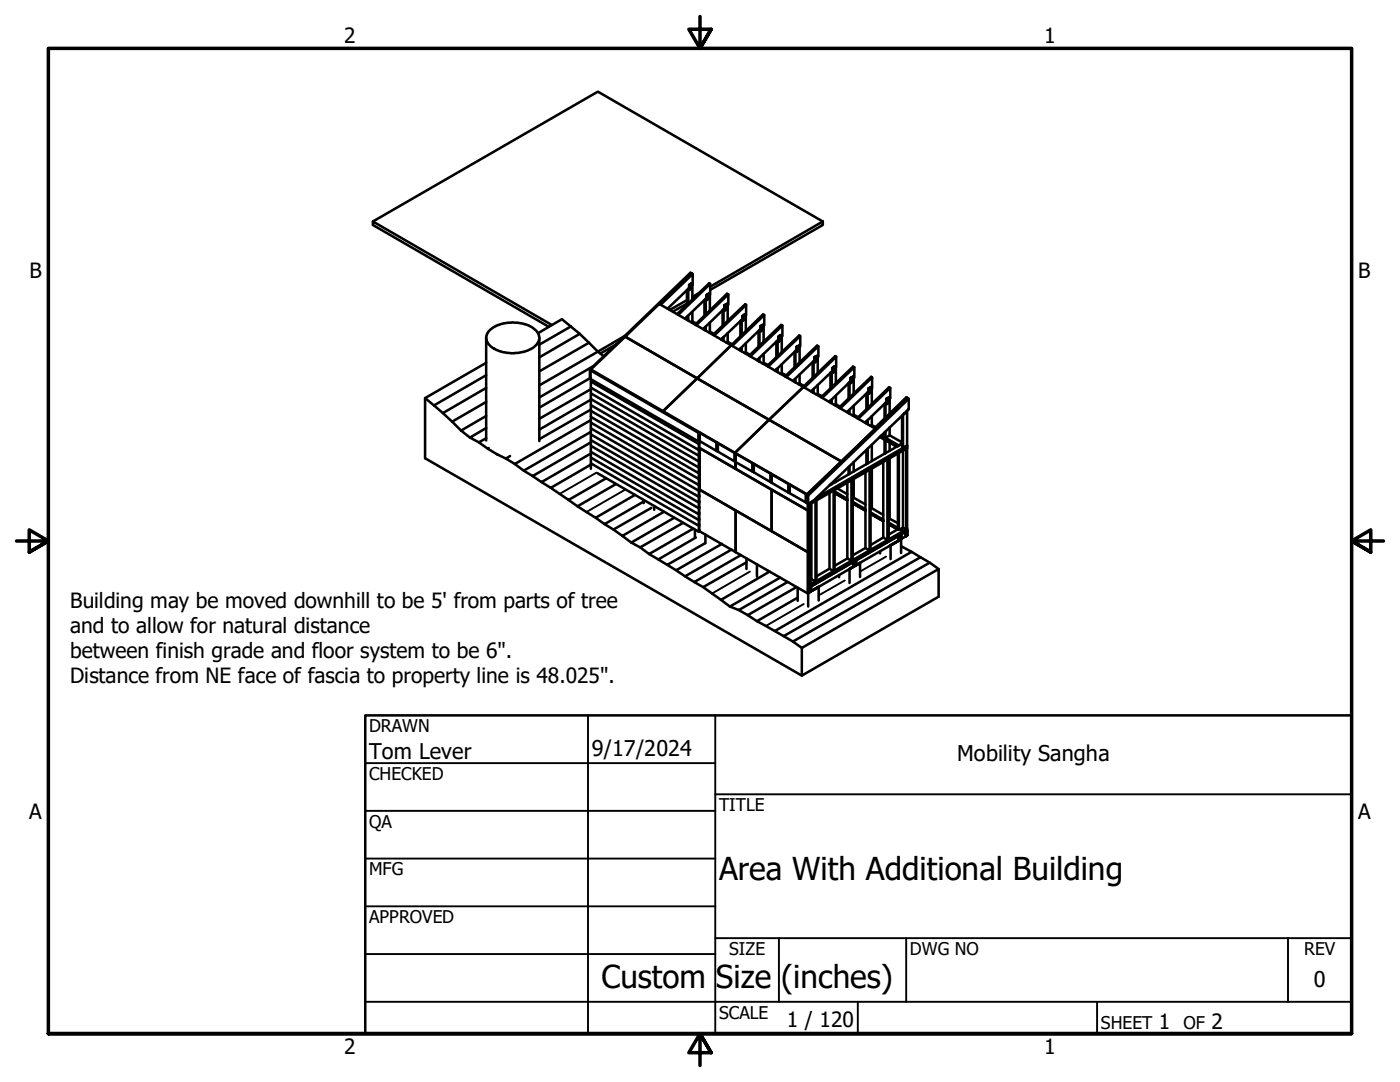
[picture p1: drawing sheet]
<svg xmlns="http://www.w3.org/2000/svg" width="279mm" height="216mm" viewBox="0 0 279 216" stroke-linecap="round" stroke-linejoin="round" font-family="sans-serif">
<!-- layer: Visible (ANSI) -->
<g fill="none" stroke="#000" stroke-width=".51">
<path d="M74.4 44.2l44.9-25.9 44.9 25.9M137.1 59.9l-3.4 1.9M137.1 57.8v3M137.5 56.8l.5-.2zM137.5 56.8v1zM138 56.6v1l-.5 .2M138 54.5l.2 .2v2.1M138 54.5l-6.4 6.1M138 54.5l-.2-.1-20.1 19.3M138.2 56.8l-.2 .2M138.2 56.8v3M138.2 54.7l-6.3 6.1"/>
<path d="M139.5 58.5l-1.3 .7M140.6 59.9v3M141 58.9l.5-.4zM141 58.9v1zM141.5 58.6v1l-.5 .3M141.7 58.9v-2.3l-.2-.1-6.4 6.2M141.7 58.9l-.2 .1M141.7 58.9v3M141.7 56.6l-6.3 6.2M145.4 58.7l-6.5 6.2M164.2 44.2v.7l-22.5 12.9M164.2 44.2l-22.5 13"/>
<path d="M84.8 79.4v12l75.2 43.4M84.8 79.4l1.8 1.5M97 72.4l-12.2 7M97 74.9l-10.4 6M97 77.4l-8.6 5M97 67.4v20.5M97.5 66.2l1.1-1 1.2-.5 1.5-.3h2.1l1.7 .4 1.4 .7 .9 .9 .2 1.2-.5 1.2-1.4 1-2.3 .6h-2.2l-2.1-.6-1.1-.6-.6-.6-.2-.5-.2-.9zM107.4 66.5l4.7-2.8 3.6 2.9M107.6 67.4v20.6M110.1 64.8l-35.7-20.6v.7l35.1 20.3M113.9 65.2l-6.3 3.6M115.7 66.6l-8.1 4.7"/>
<path d="M115.7 66.6l1.8 1.8M117.5 68.4l-9.9 5.7M117.5 68.4l1.8 1.8M117.8 75.4l-10.2 5.9M117.9 73.9l21.5 12.5 .1-.1v1.7M117.9 73.7l14.4 8.4 13.6-13.2-14.3-8.3-6.8 6.6 28.7 16.6-6.8 6.6-7.2-4.1 .1 .1v1.6l-.1-.1M117.9 79.7v1.1l21.5 12.5 .2-1.5-.2 1.5M117.9 78.5v1.1l21.5 12.5 .2-1.5-.2 1.5M117.9 77.3v1.2l21.5 12.4 .2-1.4-.2 1.4M117.9 76.2v1.1l21.5 12.5 .2-1.5-.2 1.5M117.9 75.7v.4l21.5 12.5 .1-.6M117.9 77.7l-10.3 5.9"/>
<path d="M117.9 79.8l-10.3 5.9M118 73.9l-.3-.2v1.7h.2M118 73.9l-.1-.2 6.9-6.5 14.3 8.3-6.8 6.5 28.7 16.6M118 73.9h-.1v1.7l21.5 12.5 .1-.1M118.4 73.1l-10.8 6.2M119.3 70.2l-11.7 6.7M119.3 70.2l1.2 .9M122.9 68.8l-3.1 1.7M124.7 67.1l-5.4 3.1M137.1 60.6l-2.8 1.6M137.1 63.2v.6M137.4 60.6v-2.9l.1-.2-4.3 4.1"/>
<path d="M137.4 63v.9M138.2 64.1l.5 .4-.2 .1 .2-.1 .2 .1M138.2 64.1l-.3 .2M138.2 62.2v1.9M140.5 65.5h.1M140.6 65.4v.4M140.8 62.7v-3.1l.2-.2-4.3 4.2M140.8 65.2v.8M141.7 66.2l.8 .4M141.7 66.2l-.3 .1M141.7 64.4v1.8M144.1 67.6h.1"/>
<path d="M144.2 61.9v3.1M144.2 67.4v.5M144.4 64.8v-3.1l.2-.2-4.3 4.2M144.4 67.2v.8M144.6 60.9l.5-.3zM144.6 60.9v1.1zM145.1 60.6v1.1l-.5 .3M145.2 60.9l.2-.1v-2.1l-.3-.1-6.4 6.2M145.2 68.2l.9 .5M145.2 60.9l-.1 .2M145.2 68.2l-.2 .2M145.2 60.9v3.1"/>
<path d="M145.2 66.5v1.7M147.7 69.7h.1M147.8 64v3.1M147.8 69.5v.5M148 66.9v-3.1l.2-.2-4.3 4.2M148 69.3v.8M148.2 63l.5-.3zM148.2 63v1zM148.7 62.7v1.1l-.5 .2M148.8 63l.1-2.2-.2-.1-6.4 6.1M148.8 70.3l.9 .5M148.8 63l-.1 .2"/>
<path d="M148.8 70.3l-.2 .1M148.8 63v3.1M148.8 68.5v1.8M148.9 60.8l-6.3 6.1M151.3 71.7l.1 .1M151.4 66.1v3.1M151.4 71.6v.5M151.6 69v-3.2l.2-.1-4.3 4.1M151.6 71.4v.8M151.8 65.1l.5-.3zM151.8 65.1v1M152.3 64.8v1l-.5 .3v-1"/>
<path d="M152.4 65.1l.1-.1v-2.1l-.2-.2-6.4 6.2M152.4 72.4l.9 .4M152.4 65.1l-.1 .1M152.4 72.4l-.3 .1M152.4 65.1v3M152.4 70.6v1.8M152.5 62.9l-6.4 6.1M154.9 73.8v.1M154.9 68.1v3.1M154.9 73.7v.4M155.2 71.1v-3.2l.2-.1-4.3 4.1M155.2 73.5v.7"/>
<path d="M155.4 67.1l.4-.2zM155.4 67.1v1.1zM155.8 66.9v1l-.4 .3M156 67.1h.1v-2.1l-.2-.2-6.4 6.2M156 74.4l.9 .5M156 67.1l-.2 .2M156 74.4l-.2 .2M156 67.1v3.1M156 72.7v1.7M156.1 65l-6.4 6.1M158.4 75.9h.2M158.6 70.2v3.1"/>
<path d="M158.6 75.8v.4M158.7 73.1v-3.1l.2-.2-4.2 4.2M158.7 75.6v.7M158.9 69.2l.5-.2zM159 69.2v1M159.4 69v1l-.4 .2-.1-1M159.6 69.2h.1v-2.1l-.2-.2-6.4 6.1M159.6 76.5l.9 .5M159.6 69.2l-.2 .2M159.6 76.5l-.3 .1M159.6 69.2v3.1M159.6 74.7v1.8"/>
<path d="M159.7 67.1l-6.4 6.1M162.1 77.9l.1 .1M162.2 72.3v3.1M162.2 77.9v.4M162.4 75.2v-3.1l.2-.2-4.4 4.1M162.4 77.6v.8M162.6 71.2l.4-.2zM162.6 71.2v1.1v-1M163 71.1v1l-.4 .2M163.2 71.3l.1-.1v-2.1l-.2-.1-6.4 6.1M163.2 78.6l.9 .5M163.2 71.3l-.2 .1"/>
<path d="M163.2 78.6l-.3 .1M163.2 71.3v3.1M163.2 76.8v1.8M163.3 69.1l-6.4 6.1M165.7 74.4v3.1M165.7 79.9v.4M166 77.3v-3.1l.2-.2-4.3 4.1M166 79.7v.8M166.2 73.3l.4-.2zM166.2 73.3v1.1zM166.6 73.1v1.1l-.4 .2M166.8 73.3l.1-2.1-.2-.1-6.4 6.1"/>
<path d="M166.8 73.3v3.2M166.8 78.9v1.7M166.8 73.3l-.2 .2M166.9 71.2l-6.4 6.1M169.4 76.5v3.1M169.5 79.3v-3l.2-.2-4.2 4.1M169.7 75.4l.5-.2zM169.7 75.4v1.1zM170.2 75.2v1l-.5 .3M170.4 75.4h.1v-2.1l-.3-.1-6.3 6M170.4 75.4v3.1M170.4 75.4l-.2 .2"/>
<path d="M170.5 73.3l-6.4 6.1M172.9 78.5v3.1M173.4 77.5l.4-.3zM173.4 77.5v1v-1M173.8 77.3v1l-.4 .2M174 77.5l.1-2.2-.2-.1-6.5 6.1M174 77.5v3.1M174 77.5l-.2 .2M174.1 75.3l-6.4 6.2M176.9 79.6l.5-.3zM177 79.6v1M177.4 79.3v1.1l-.4 .2-.1-1"/>
<path d="M177.5 79.6l.2-.1v-2.1l-.3-.1-6.3 6.1M177.5 79.6v2.9M177.5 79.6l-.1 .2M177.7 77.4l-6.4 6.2M181.2 79.4l.2 .2v2.1l-19.1 18.2-1 .6-.2-.1v-1.7M181.2 79.4l-20.1 19.3 .2 .2v1.6M181.2 79.4l-.3-.2-6.3 6.2M181.2 79.4l-20.1 19.3M181.4 79.6l-20.1 19.3M86.6 80.9l1.8 1.5M88.4 82.4l1.8 1.7M90.2 84.1l1.8 1.8"/>
<path d="M92 85.9l1.8 1.4M97 85.4l-3.2 1.9 1.8 1M97 87.4l-1.4 .9 1.7 1.2M97 80.2l-6.8 3.9M97 83l-5 2.9M97.5 89.4l-.2 .1 1.8 1.1M99.2 90.6l1.8 .9M117.9 83.8l-15.2 8.8-1.7-1.1 .8-.5M117.9 86.2l-13.4 7.7-1.8-1.3M117.9 88.3l-11.6 6.7-1.8-1.1M117.9 90.5l-9.8 5.7-1.8-1.2M117.9 92.7l-8 4.6-1.8-1.1"/>
<path d="M117.9 91.4v1.1l21.5 12.4 .2-1.5-.2 1.5M117.9 90.2v1.1l21.5 12.5 .2-1.5-.2 1.5M117.9 89v1.2l21.5 12.4 .2-1.5-.2 1.5M117.9 87.8v1.2l21.5 12.4 .2-1.5-.2 1.5M117.9 86.7v1.1l21.5 12.5 .2-1.5-.2 1.5M117.9 85.5v1.2l21.5 12.4 .2-1.5-.2 1.5M117.9 84.3v1.2l21.5 12.4 .2-1.4-.2 1.4M117.9 83.2v1.1l21.5 12.5 .2-1.5-.2 1.5M117.9 82v1.2l21.5 12.4 .2-1.5-.2 1.5M117.9 80.8v1.2l21.5 12.4 .2-1.4-.2 1.4M117.9 81.7l-10.3 5.9M117.9 92.5v1"/>
<path d="M119.3 94.4l20.1 11.7 .2-1.5-.2 1.5M121 95.4l-7.5 4.4-3.6-2.5M122.9 96.6l-7.6 4.4-1.8-1.2M126.7 98.7l-7.8 4.6-3.6-2.3M128.5 99.8v.6M139.4 86.4v1.7M139.4 88.1v.5M139.5 88h.1M139.6 89.4l14.4 8.3v8.3l-14.4-8.3zM139.6 86.4v1.6l3.4 2v-1.7M143 88.3l.3 .1v1.7l-.3-.1zM143.3 88.4v1.7l3.3 2v-1.7"/>
<path d="M146.6 90.4l.2 .1v1.7l-.2-.1zM146.8 90.5v1.7l3.4 1.9v-1.6M150.2 92.5l.2 .1v1.6l-.2-.1zM150.4 92.6v1.6l3.4 2v-1.7M153.5 83.8l6.8-6.6 14.4 8.4-6.8 6.5zM153.8 94.5l.2 .1v1.7l-.2-.1zM154 97.7l7.3 4.1-.1 8.4-7.2-4.2zM154 94.6v1.7l3.4 2v-1.7M157.4 96.6l.2 .1v1.7l-.2-.1zM157.6 96.7v1.7l3.2 1.9v-1.7M160.8 98.6l.3 .1v1.7l-.3-.1zM163 99.3l18-10.4v.3l-18.7 10.7 17.9-10.3v.3l-18.1 10.4v-.2v.2l-.8 .5"/>
<path d="M165.5 98.4v15.1l.9 .5v-16.1l.2-.1v16.1l-.2 .1M165.7 80v.1M165.7 96.6v.2M166 96.5v.1M166.6 98.4l2.5 1.4M166.6 98l2.5 1.6M166.8 80.6l.8 .6M166.8 95.7v.5M166.8 80.6l-.2 .2M167.1 97.5l2 1.1M167.9 92.1l-6.8 6.6M169.1 96.3v15.1l.8 .5v-16.1l.3-.1v16.1l-.3 .1"/>
<path d="M169.2 82.1h.2M169.4 82v.4M169.4 93.2v1.5M169.5 81.8v.7M169.5 93v1.6M170.4 95.6v3.7l-.2 .1M170.4 99.3l2.3 1.3M170.4 82.7l.9 .5M170.4 81v1.7M170.4 92.2v1.9M170.4 82.7l-.3 .2M172.7 94.2v15.1l.8 .6v-16.2l.2-.1v16.1l-.2 .2"/>
<path d="M172.8 84.1l.1 .1M172.9 84.1v.4M172.9 89.8v2.8M173.2 81.4v-3.1l.2-.2-4.4 4.1M173.2 83.8v.8M173.2 89.5v3M174 93.5v7.9l-.3 .1M174 83.1v1.7M174 88.8v3.2M174 84.8l.8 .4M174 84.8l-.3 .2M174.7 85.5l-13.7 13.1 .1 .1-14.4-8.3 13.6-13.2-14.4-8.3-6.8 6.6 28.8 16.6"/>
<path d="M175.6 87.2l3.3 2M175.8 87.1l3.4 1.9M175.9 86.9l3.5 2 .6-.4-14.5 8.4M176.3 92.1v15.2l.8 .5v-16.1l.3-.1v16l-.3 .2M176.5 86.3v.9l.2 .2 .8-.5M176.5 80.6v2.9M176.7 90.4v-2.5l-.2-.1v2.8M176.7 83.3v-2.9l.2-.2-4.2 4.1M176.7 86.1v1.3M177.5 91.4v12.1l-.1 .1M177.5 85.3v1.6M177.5 88.3v1.7"/>
<path d="M177.5 86.9l2.5 1.4M179.4 90.4v15.3l-.2-.1v-15.1M180.2 89.9v15.4l-.8 .4M180.2 89.6l.8-.4v.2l-.8 .5zM180.2 82.7v6.6M180.4 82.5h.1M180.8 82.1v.3l-.4 .2M181 81.9v7l-.8 .4-.2-.1v-6.3M128.5 100.1l-7.9 4.5-1.7-1.3M130 101.3l-7.6 4.4-1.8-1.1M130.6 101v.7M132.5 102.1l-8.3 4.8-1.8-1.2"/>
<path d="M134.6 103.3l-8.6 5-1.8-1.4M136.3 104.3l-8.5 4.9-1.8-.9M138.4 105.5l-8.9 5.1-1.7-1.4M138.7 105.7v1.4M138.9 107.3l-7.5 4.3-1.9-1M139.5 105.7v.3l.1-.2M139.6 106l7.2 4.2v-8.3l-7.2-4.2v-8.3l-.1-.1 7.3 4.2v-1.3v1.3l14.4 8.4 .1 16.5v-8.3l-14.5-8.2v8.3l14.4 8.2M140.7 108.4l-7.5 4.3-1.8-1.1M140.8 106.7v1.7M144.1 108.5l-9.2 5.3-1.7-1.1M146 109.7l-9.3 5.3-1.8-1.2M147.9 110.7l-9.3 5.4-1.9-1.1"/>
<path d="M149 112.2l-8.7 5-1.7-1.1M149 111.4v2.1M151.1 112.6v2.5M153.2 113.8v.1M153.6 114l-9.7 5.7-3.6-2.5M155.7 115.3l-10 5.7-1.8-1.3M157.2 116.1l-9.8 5.6-1.7-.7M158.9 117.2l-9.7 5.5-1.8-1M159.2 119.3l-8.1 4.7-1.9-1.3M159.2 117.3v2.6M161.2 100.5l.1 1.3M161.3 118.3l2.1-1.2z"/>
<path d="M161.3 117.3l.5-.3v1l-.5 .3zM161.3 117.3l.5-.3v1l-.5 .3v-1l.6-.3v1l-.6 .3zM161.3 117.2l19.7-11.4v.1l-19.7 11.4 .8-.7zM161.3 100.8l.2-.1v16.1l-.2 .1zM161.3 100.5v.3M161.3 100.5v1.3M161.5 116.1l.6 .3v.2l-.8 .6v-.3l.8-.5zM161.7 100.6v15.4l-.2 .1M161.9 117l8.4-4.9v1l-8.4 4.9zM161.9 100.5v15.1l.9 .5v-16.2l.1-.1v16.1l-.1 .2M161.9 115.6l-.2 .1M162.1 116.6l18.1-10.4z"/>
<path d="M162.1 116.4l18.1-10.4v.2l-18.1 10.4zM163.4 119.8v-2.7l-2.1 1.2v2.7M165.5 113.5l-2.6 1.5M167.4 114.7v.5M169.1 111.4l-2.5 1.5M169.5 113.5h.1M170.2 100.5l2.5 1.4M170.2 100.4l2.5 1.5M170.2 100.1l2.5 1.5M170.3 112.1l.5-.3v1l-.5 .3zM170.3 112.1l.5-.3v1l-.5 .3v-1l.5-.3v1l-.5 .3zM170.8 111.8l8.5-4.9v1l-8.5 4.9z"/>
<path d="M171.6 112.3l-2.1 1.2 2.1-1.2M171.6 115.1v-2.8l-2.1 1.2v2.8M172.7 109.3l-2.5 1.5M173.7 102.5l2.6 1.4M173.7 102.6l2.6 1.4M173.7 102.2l2.6 1.5M174 101.4l2.3 1.3M175.6 110v.4M176.3 107.3l-2.6 1.5M177.4 104.3l1.8 1M177.5 103.5l1.7 .9M177.7 108.8h.1"/>
<path d="M177.7 108.8l2.1-1.2zM179.1 105.7l-1.7-1.1 1.8 1-1.8 1.1M179.3 106.9l.5-.3v1l-.5 .3zM179.3 106.9l.5-.3v1l-.5 .3v-1l.5-.3v1l-.5 .3zM179.6 105.6l.6 .4 .8-.5v.2l-.8 .5v-.2zM179.8 110.4v-2.8l-2.1 1.2v2.8M179.8 106.6l1-.6v1l-1 .6zM179.8 109l2.1 1.1M180.2 106.2l.8-.5zM180.2 105.3l.6 .3v-16.1l.2-.1v16.1l-.2 .1M180.8 106l.2-.1v1l-.2 .1zM180.8 106l.2-.1v1l-.2 .1v-1l.2-.1v1l-.2 .1z"/>
<path d="M183.7 111.2l-1.8-1.1-27.3 15.8-3.5-1.9M185.5 112.3l-1.8-1.1-27.3 15.7-1.8-1M187.3 113.5l-1.8-1.2-27.3 15.7-1.8-1.1M158.2 128l1.8 1.3 27.3-15.8v5.6l-27.3 15.7v-5.5"/>
</g>
<!-- layer: Visible Narrow (ANSI) -->
<path d="M119.1 94.3l-7.4 4.3M124.8 97.7l-7.8 4.5M149.7 114l-7.6 4.4M168.6 115.8l-5.2 3M176.8 111.1l-5.2 2.9M180.1 109.2l-.3 .1M160.4 120.5l-7.6 4.4" fill="none" stroke="#000" stroke-width=".38"/>
<!-- layer: Visible (ANSI) -->
<g fill="#000">
<circle cx="161.3" cy="118.3" r=".25"/>
<circle cx="180.2" cy="106.2" r=".25"/>
</g>
<!-- layer: Border (ANSI) -->
<path d="M139.7 3.3v6.4l-2.2-3.9h4.4l-2.2 3.9 2.2-3.9M3.3 107.9h6.4l-3.9-2.2v4.5l3.9-2.3-3.9 2.3M276.1 107.9h-6.4l3.9-2.2v4.5l-3.9-2.3 3.9 2.3M9.7 206.2v-196.5h260v196.5h-260h260M141.9 210.1l-2.2-3.9 2.2 3.9h-4.4l2.2-3.9v6.4" fill="none" stroke="#000" stroke-width=".7"/>
<!-- layer: Title (ANSI) -->
<g fill="none" stroke="#000" stroke-width=".38">
<path d="M72.9 152.3h69.8M117.3 142.7v63.5M142.7 158.5h127M142.7 142.7v63.5M72.9 161.8h69.8M72.9 171.3h69.8M72.9 199.9h196.8M72.9 180.8h69.8M72.9 190.4h69.8M142.7 187.2h127M155.4 187.2v12.7M171.2 199.9v6.3"/>
<path d="M180.8 187.2v12.7M218.9 199.9v6.3M257 187.2v12.7"/>
</g>
<path d="M72.9 142.7h196.8v63.5h-196.8z" fill="none" stroke="#000" stroke-width=".51"/>
<g font-size="6.3">
<text x="143.5" y="175.6">Area With Additional Building</text>
<text x="120" y="197.2">Custom</text>
<text x="142.9" y="197.2">Size</text>
<text x="155.9" y="197.2">(inches)</text>
</g>
<g font-size="4.3">
<text x="73.7" y="151.4">Tom Lever</text>
<text x="118.1" y="150.8">9/17/2024</text>
<text x="191" y="151.8">Mobility Sangha</text>
<text x="262.2" y="197">0</text>
</g>
<g font-size="4.2">
<text x="68.7" y="8.6">2</text>
<text x="208.4" y="8.6">1</text>
<text x="5.9" y="55.5">B</text>
<text x="271.1" y="55.5">B</text>
<text x="14" y="121.3">Building may be moved downhill to be 5' from parts of tree</text>
<text x="14" y="126.3">and to allow for natural distance</text>
<text x="14" y="131.3">between finish grade and floor system to be 6&quot;.</text>
<text x="14" y="136.3">Distance from NE face of fascia to property line is 48.025&quot;.</text>
<text x="5.8" y="163.4">A</text>
<text x="271" y="163.4">A</text>
<text x="157" y="204.9">1 / 120</text>
<text x="231.3" y="205.4">1</text>
<text x="241.8" y="205.4">2</text>
<text x="68.7" y="210.3">2</text>
<text x="208.4" y="210.3">1</text>
</g>
<g font-size="3.5">
<text x="73.7" y="146">DRAWN</text>
<text x="73.7" y="155.6">CHECKED</text>
<text x="143.5" y="161.8">TITLE</text>
<text x="73.7" y="165.2">QA</text>
<text x="73.7" y="174.7">MFG</text>
<text x="73.7" y="184.2">APPROVED</text>
<text x="145.5" y="190.6">SIZE</text>
<text x="181.6" y="190.6">DWG NO</text>
<text x="260.3" y="190.5">REV</text>
<text x="143.5" y="203.3">SCALE</text>
<text x="219.7" y="205.4">SHEET</text>
<text x="236.2" y="205.4">OF</text>
</g>
</svg>
